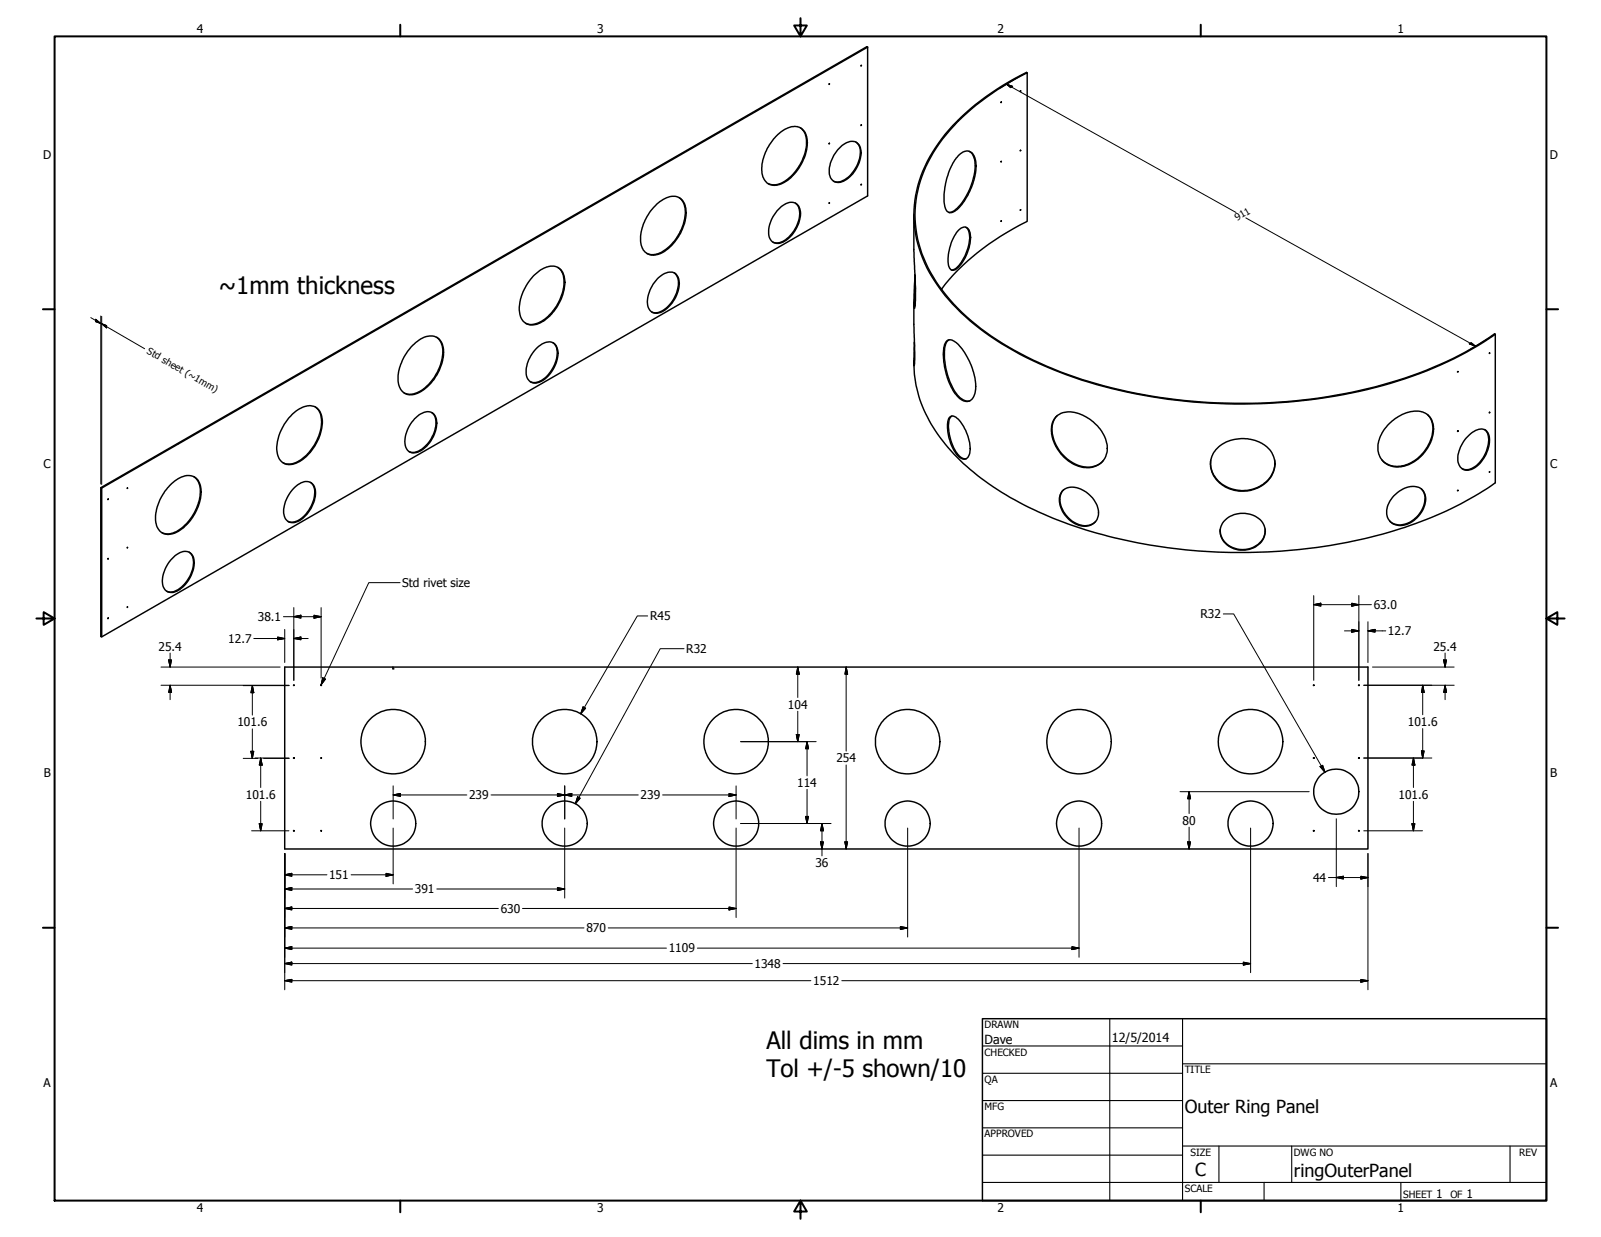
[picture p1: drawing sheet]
<svg xmlns="http://www.w3.org/2000/svg" width="559mm" height="432mm" viewBox="0 0 559 432" stroke-linecap="round" stroke-linejoin="round" font-family="sans-serif">
<!-- layer: Hidden (ANSI) -->
<circle cx="137.2" cy="233.5" r=".19" fill="#000"/>
<path d="M137.1 233.3l.1 .2M137.1 232.9v.1M137.2 232.9v.1M137.2 233.3v.2" fill="none" stroke="#000" stroke-width=".38"/>
<!-- layer: Visible (ANSI) -->
<g fill="none" stroke="#000" stroke-width=".51">
<path d="M302.8 16.4l-.3-.1-267.3 153.9v52l.3 .1v-51.9l-.3-.2M302.8 16.4v52l-267.3 153.9M302.8 16.4l-267.3 154M289.3 29.4l.2-.2zM300.5 22.8v.3zM358.5 25.4l-.2-.1a80.9 80.9 0 0 0-30.8 24.7 40.7 40.7 0 0 0 0 49.9 82.2 82.2 0 0 0 30.6 24.9 170.5 170.5 0 0 0 73.1 16.2 173.9 173.9 0 0 0 74-14.7 116.5 116.5 0 0 0 16.7-9.6M271.1 47.3a7.7 7.7 0 0 1 8-2.8 6.1 6.1 0 0 1 2.6 6.7 17 17 0 0 1-9.4 13.1 4.5 4.5 0 0 1-6.4-4.4 17 17 0 0 1 5.2-12.6zM279.3 44.6a7.4 7.4 0 0 1 1.9 8 16.5 16.5 0 0 1-9.8 11.8l-1.8 .1-1.5-.4M289.3 50.2l.2-.2zM292.4 52.3a6.3 6.3 0 0 1 6.1-2.8 4.7 4.7 0 0 1 1.8 5.8 10.7 10.7 0 0 1-7.4 8.4 3.5 3.5 0 0 1-3.5-4.6 13.9 13.9 0 0 1 3-6.8zM298.8 49.6a5.4 5.4 0 0 1 1 6.3 10.2 10.2 0 0 1-7.6 7.7l-1.2-.4M300.5 43.7l.2-.1z"/>
<path d="M334.5 42.1h.1M229.2 71.3a7.6 7.6 0 0 1 7.7-2.4 5.6 5.6 0 0 1 2.6 5.8 17.1 17.1 0 0 1-9.6 14 4.6 4.6 0 0 1-6.3-4.9 17.7 17.7 0 0 1 5.6-12.5zM237 69a7.4 7.4 0 0 1 1.8 8 16.3 16.3 0 0 1-9.4 11.6l-2.1 .3-1.6-.4M271.7 73.1a5 5 0 0 1 6.4-1.9 6.1 6.1 0 0 1 .7 6.8 10.6 10.6 0 0 1-7.1 7 3.3 3.3 0 0 1-3.4-4 11.8 11.8 0 0 1 3.4-7.9zM277.6 70.9a5.9 5.9 0 0 1 .8 7 9.7 9.7 0 0 1-7.3 6.9l-1.4-.3M289.3 70.9l.2-.1zM300.5 64.5l.2-.1zM319 75.1v12M186.5 96a8.2 8.2 0 0 1 7.7-2.8 6.2 6.2 0 0 1 2.8 7.3 16.7 16.7 0 0 1-9.7 12.7 4.5 4.5 0 0 1-6-4.6 17.3 17.3 0 0 1 5.2-12.6zM194.7 93.3a7.4 7.4 0 0 1 1.8 8 16.2 16.2 0 0 1-9.7 11.8l-1.8 .2-1.5-.5M229.4 97.4a5.6 5.6 0 0 1 6.1-2.1 5.5 5.5 0 0 1 1.2 6.4 10.8 10.8 0 0 1-7.3 7.6 3.4 3.4 0 0 1-3.5-4 12.6 12.6 0 0 1 3.5-7.9zM235.3 95.2a5.5 5.5 0 0 1 1 6.3 10.3 10.3 0 0 1-7.5 7.7l-1.3-.3"/>
<path d="M152.3 117.7a6.8 6.8 0 0 1 2 7.5 16.4 16.4 0 0 1-9.8 12.3l-1.5 .2-1.9-.5M193 119.6a5.9 5.9 0 0 1 .8 7 9.5 9.5 0 0 1-7.4 6.9l-1.3-.2M319 105.5v7.7M328.6 101a83.1 83.1 0 0 1 29.9-23.7v-51.9a80.8 80.8 0 0 0-31.7 26.3 40.4 40.4 0 0 0-.1 46.6 79.4 79.4 0 0 0 31.7 26.3 165.5 165.5 0 0 0 66.9 16.1 178.3 178.3 0 0 0 75-12.5 105 105 0 0 0 21.4-11.7l.2 .2M521.9 116.7v51.8a137 137 0 0 1-55.7 21.6 186.5 186.5 0 0 1-98.5-9.1 98 98 0 0 1-35.8-23.6 45.3 45.3 0 0 1-12.9-31.4M143.4 121.2a9.3 9.3 0 0 1 7.9-3.9 5.2 5.2 0 0 1 3.5 6.1 16.4 16.4 0 0 1-10.2 14.3 4.5 4.5 0 0 1-5.7-4.7 17 17 0 0 1 4.5-11.8zM187.6 121.3a4.7 4.7 0 0 1 5.9-1.3 5.7 5.7 0 0 1 .8 6 10.6 10.6 0 0 1-7.2 7.7 3.5 3.5 0 0 1-3.5-4.6 13.1 13.1 0 0 1 4-7.8zM508.7 129.8l.2-.1zM519.9 123.3h.1M62 154.9h.1M102.2 144.4a7.1 7.1 0 0 1 8-2.2 7 7 0 0 1 1.9 8 15.9 15.9 0 0 1-9.9 11.9 4.5 4.5 0 0 1-5.6-4.7 17.3 17.3 0 0 1 5.6-13zM110 142a7.4 7.4 0 0 1 1.9 8.1 16.5 16.5 0 0 1-9.8 11.8l-2.1 .1-1.2-.5"/>
<path d="M144.7 146.2a5.4 5.4 0 0 1 6.1-2.1 5.4 5.4 0 0 1 1.2 6.3 10.3 10.3 0 0 1-7.3 7.7 3.3 3.3 0 0 1-3.4-4 12.6 12.6 0 0 1 3.4-7.9zM150.7 144a5.6 5.6 0 0 1 1.1 6.3 11 11 0 0 1-7.2 7.6l-1.8-.2M424.4 157a13.1 13.1 0 0 1 19.3 .7 8.7 8.7 0 0 1-4.7 12.6 11.9 11.9 0 0 1-16-5.6 7.5 7.5 0 0 1 1.4-7.7zM508.8 150.4v.2zM511.9 152.8a6.1 6.1 0 0 1 6.5-2.7 5.4 5.4 0 0 1 1.1 6.2 10.1 10.1 0 0 1-7.1 7.8 3.6 3.6 0 0 1-3.6-4.7 12.3 12.3 0 0 1 3.1-6.6zM518.1 149.9a5.6 5.6 0 0 1 1.1 6.3 9.9 9.9 0 0 1-7.1 7.8l-1.8-.4M519.9 143.9l-.1 .2zM37.8 174.2h.1M44.5 170.4h.1M59.2 169.5a8.2 8.2 0 0 1 8.1-3.3 5.8 5.8 0 0 1 2.9 6.4 16.8 16.8 0 0 1-9.9 13.7 4.4 4.4 0 0 1-5.9-4.2 17 17 0 0 1 4.8-12.6zM67.7 166.4a7 7 0 0 1 2 7.6 16.6 16.6 0 0 1-9.5 12.1l-2.2 .3-1.5-.5M102.9 170.1a5.1 5.1 0 0 1 5.6-1.6 5.3 5.3 0 0 1 1.2 6.3 11.2 11.2 0 0 1-6.8 7.6 3.3 3.3 0 0 1-3.9-3.9 12.6 12.6 0 0 1 3.9-8.4z"/>
<path d="M108.3 168.4a4.9 4.9 0 0 1 1.3 5.6 11.4 11.4 0 0 1-6.8 8.2l-1 .1-1.3-.3M508.8 171.1v.2zM519.9 164.7h.1M37.7 194.9v.3zM44.5 191.1h.1M60.6 194.4a5 5 0 0 1 5.6-1.6 5.3 5.3 0 0 1 1.2 6.3 10.6 10.6 0 0 1-7.3 7.7 3.4 3.4 0 0 1-3.5-4 12.4 12.4 0 0 1 4-8.4zM66 192.7a5.9 5.9 0 0 1 .9 7 10 10 0 0 1-7.4 7l-1.3-.3M427.2 182a8.9 8.9 0 0 1 13.8 1 6.2 6.2 0 0 1-4.2 8.5 7.9 7.9 0 0 1-11-6l.4-1.9zM37.7 215.8v.2zM44.5 211.9h.1M99.4 232.9h378.1v63.5h-378.1zM102.4 239.2h.3z"/>
<path d="M112 239.2h.2zM458.4 239.1l.3 .1zM474.2 239.1l.2 .1zM102.4 264.6h.3zM112 264.6h.2zM458.4 264.5l.3 .1zM474.2 264.5l.2 .1zM102.4 290h.3zM112 290h.2zM458.4 289.9l.3 .1zM474.2 289.9l.2 .1z"/>
<circle cx="137.2" cy="258.9" r="11.2"/>
<circle cx="197.1" cy="258.9" r="11.2"/>
<circle cx="256.9" cy="258.9" r="11.2"/>
<circle cx="316.8" cy="258.9" r="11.2"/>
<circle cx="376.6" cy="258.9" r="11.2"/>
<circle cx="436.5" cy="258.9" r="11.2"/>
<circle cx="466.4" cy="276.4" r="7.9"/>
<circle cx="137.2" cy="287.5" r="7.9"/>
<circle cx="197.1" cy="287.5" r="7.9"/>
<circle cx="256.9" cy="287.5" r="7.9"/>
<circle cx="316.8" cy="287.5" r="7.9"/>
<circle cx="376.6" cy="287.5" r="7.9"/>
<circle cx="436.5" cy="287.5" r="7.9"/>
</g>
<!-- layer: Visible Narrow (ANSI) -->
<g fill="none" stroke="#000" stroke-width=".38">
<path d="M349.4 35.6h.1M356.2 31.7v.1M340.4 57.8l.3 .2M349.4 56.3l.1 .1M356.2 52.5h.1M349.4 77.1l.1 .1M356.2 73.2h.1M338.5 82.8l.3 .1M329.6 123.6h-.4M62 154.9h.1M331 148.7h-.3M367.2 149.9l-.2 .2"/>
<path d="M370 174.3l-.2 .2M422.5 161.8v.2M425.9 185.3l-.1 .2"/>
</g>
<g fill="none" stroke="#000" stroke-width=".51">
<path d="M349.3 35.8l.2-.2zM356.2 31.7l-.1 .2zM334.6 54.2a3.3 3.3 0 0 1 4.8-.7 10.9 10.9 0 0 1 .5 9.4 20.1 20.1 0 0 1-6.9 11 1.97 1.97 0 0 1-2.1 .2 1.97 1.97 0 0 1-1.1-1.8 23.7 23.7 0 0 1 4.8-18.1zM338.3 52.8a5.7 5.7 0 0 1 2.1 5.7 22.3 22.3 0 0 1-7.7 15.2l-1.5 .4M349.5 56.4h.1M356.2 52.5h.1M337.1 79.3a5.8 5.8 0 0 1 1.1 5.9 14.7 14.7 0 0 1-5.2 8.8l-.9 .2M349.3 77.2l.2-.1zM356.2 73.2l-.1 .2zM319 87.1l.5 12.8v5l-.3 2.7a35.7 35.7 0 0 1 .1-9.7v-1.8M334.6 80.3a2.11 2.11 0 0 1 3.7 0 13 13 0 0 1-2.2 10.9 5.8 5.8 0 0 1-3.6 3.2 3.1 3.1 0 0 1-1.6-3.6 16.5 16.5 0 0 1 3.7-10.5zM319 113.2l.3 9.7-.2 4.7 .1-8.2"/>
<path d="M319.5 100.5l-.1 6.2M330.3 119.1a2.49 2.49 0 0 1 3.6 .6 22.2 22.2 0 0 1 6.5 16.9 3.3 3.3 0 0 1-3.5 3.5 9.1 9.1 0 0 1-5.2-5.7 22 22 0 0 1-1.9-14.4zM331.3 118.6l-.2 .1a6.3 6.3 0 0 0-1.5 5.5 23.5 23.5 0 0 0 5.4 14.5 4.3 4.3 0 0 0 3.5 1.3M331.7 145.4a3.1 3.1 0 0 1 3.5 1.8 15.7 15.7 0 0 1 3.3 11.1 2.12 2.12 0 0 1-1.7 2 2.12 2.12 0 0 1-2.3-1.1 15.5 15.5 0 0 1-3.4-13zM332.2 145.2a6.2 6.2 0 0 0-.9 5.9 13.2 13.2 0 0 0 4.4 8.7l1.5 .3M368.5 145.5a8.2 8.2 0 0 1 9.8-.3 13.4 13.4 0 0 1 8.2 12.2 7 7 0 0 1-9.6 5.5 14.2 14.2 0 0 1-9.9-14.2l.5-1.5zM369.1 145a8.4 8.4 0 0 0-.9 9.6 13.3 13.3 0 0 0 12.7 8.4l2.7-.9 1.5-1.4M485 147.8a12.5 12.5 0 0 1 11.6-4 6.5 6.5 0 0 1 3.5 8.3 13.9 13.9 0 0 1-12.9 10.9 6.8 6.8 0 0 1-5.8-9.5l1.5-3.3zM498.2 144.7a8.5 8.5 0 0 1 .5 10.2 12.9 12.9 0 0 1-12.3 7.9l-2.5-.9-1.6-1.4M370.8 171.3a6.5 6.5 0 0 1 8.3 .5 8.8 8.8 0 0 1 4.2 8.4 5 5 0 0 1-7.5 2.9 9.4 9.4 0 0 1-5.8-10.4zM371.2 171a6.3 6.3 0 0 0 .4 8.1 7.9 7.9 0 0 0 9.7 3.8l1.1-.8M444.9 160.5a9.9 9.9 0 0 1-8.7 10.5 11.3 11.3 0 0 1-13.5-7.8l-.1-2.5"/>
<path d="M486.5 173a8.2 8.2 0 0 1 9.2-2.6 5.4 5.4 0 0 1 1.1 7.1 9 9 0 0 1-9.7 5.7 4.9 4.9 0 0 1-2.6-7.1zM496.1 170.7a6.8 6.8 0 0 1-.5 8.4 8.1 8.1 0 0 1-9.2 3.7l-1.4-1M441.6 184.7a7.4 7.4 0 0 1-9.1 7.1 7.1 7.1 0 0 1-6.6-7"/>
</g>
<!-- layer: Border (ANSI) -->
<g fill="none" stroke="#000" stroke-width=".7">
<path d="M19 12.7h520.8v406.4h-520.8zM139.7 8.6v4.1M279.4 6.3v6.4l-2.2-3.8h4.4l-2.2 3.8M419.1 8.6v4.1M15 107.9h4M539.8 107.9h4M12.7 215.9h6.3l-3.8-2.2v4.4l3.8-2.2M539.8 215.9l3.8 2.2v-4.4l-3.8 2.2h6.3M15 323.8h4M539.8 323.8h4M139.7 419.1v4.1M279.4 419.1l2.2 3.8h-4.4l2.2-3.8v6.3"/>
<path d="M419.1 419.1v4.1"/>
</g>
<!-- layer: Title (ANSI) -->
<g fill="none" stroke="#000" stroke-width=".38">
<path d="M387.3 355.6v63.5M412.7 355.6v63.5M342.9 365.1h69.8M342.9 374.6h69.8M412.7 371.3h127.1M342.9 384.2h69.8M342.9 393.7h69.8M342.9 412.7h196.9M342.9 403.2h69.8M412.7 400h127.1M425.4 400v12.7M441.2 412.7v6.4"/>
<path d="M450.8 400v12.7M488.9 412.7v6.4M527 400v12.7"/>
</g>
<path d="M342.9 355.6h196.9v63.5h-196.9z" fill="none" stroke="#000" stroke-width=".51"/>
<!-- layer: Dimension (ANSI) -->
<g fill="none" stroke="#000" stroke-width=".35">
<path d="M351.3 29.4l2.1 .8-.7 .4zM351.3 29.4l80.1 44.8M357.2 25.9l-8.1 4.8M434.8 76.1l80.2 44.7M31.7 110.9l3.5 2M33.4 111.4l1.8 1.5-1.8-.6zM35.2 110.3v58.7M35.5 113l1.7 .7v.8zM35.5 113l15 8.7M35.5 110.4v58.7M520.8 117.3l-8 4.9M512.8 120l.7-.4 1.5 1.2z"/>
<path d="M98.9 215.3h13.2M99.4 219.7v11.6M102.6 215.3l2.4-.5v1zM102.6 212.1v25.4M109.6 214.8l2.5 .5-2.5 .5zM112.1 212.1v24.6M226.1 215h-3.7l-19.7 34.2M427 214.3h3.6l31.9 55.3M458.5 211.1l2.5-.5v1zM458.5 211.1h20.2M458.5 207.9v29.6M471.8 210.6l2.5 .5-2.5 .5z"/>
<path d="M471.8 219.7l2.5 .5-2.5 .5zM474.3 207.9v29.6M477.5 217v14.3M56.2 232.9h41.6M56.2 239.2h44.6M58.9 230.4h1l-.5 2.5zM59.4 239.2l.5 2.5h-1zM59.4 228v4.9M59.4 239.2v5M84.9 239.3h16.1M88.1 239.3l.5 2.5h-1zM88.1 239.3v10.3"/>
<path d="M88.6 222.9h10.8M96.9 222.4l2.5 .5-2.5 .4zM102.6 222.9l2.4-.5v.9zM102.6 222.9h5M238.8 226.4h-8.4l-29.5 54.1M278.4 232.9l.6 2.4h-1.1zM278.4 232.9v10.6M295.3 232.9l.5 2.4h-.9zM295.3 232.9v29.3M469.3 220.2h5M476 239.2h31.6M477.5 220.2l2.4-.5v1z"/>
<path d="M477.5 220.2h6.2M479 232.9h28.6M496.6 239.2l.5 2.5h-1zM496.6 239.2v10.3M503.9 230.4h1l-.5 2.5zM504.4 239.2l.5 2.5h-1zM504.4 228v4.9M504.4 239.2v5M88.1 254.4v10.3M203.5 246.8l.9 .4-1.7 2zM258.5 258.9h26.4M277.9 256.4h1.1l-.6 2.5z"/>
<path d="M278.4 248.3v10.6M281.7 258.9l.5 2.5h-1zM281.7 258.9v11.9M496.6 254.3v10.3M84.9 264.7h5.1M87.6 262.3h1l-.5 2.4zM89 264.6h11.8M91 264.6l.5 2.5h-1zM91 264.6v10.3M91 279.7v10.3M92 264.7h9M137.2 277.5l2.6-.5v1z"/>
<path d="M137.2 274.3v11.6M137.2 277.5h25.7M171.4 277.5h51.4M194.6 277l2.5 .5-2.5 .5zM197.1 277.5l2.5-.5v1zM197.1 274.3v11.6M201.6 278.1l.9 .5-1.6 1.9zM231.3 277.5h25.6M254.4 277l2.5 .5-2.5 .5zM256.9 274.3v11.6M281.7 275.5v12M295.3 267v29.4"/>
<path d="M411.9 276.4h45M415 276.4l.5 2.4h-1zM415 276.4v7.6M460.8 267.6l.8-.5 .9 2.5zM476 264.6h23.7M493.3 264.6l.5 2.5h-1zM493.3 264.6v10.3M493.3 279.7v10.3M496.1 262.1h1l-.5 2.5zM87.8 290h13M90.5 287.5h1l-.5 2.5zM99.4 297.9v47.6"/>
<path d="M137.2 289.1v19.4M197.1 289.1v24.4M256.9 289.1v31.2M258.5 287.5h31.6M281.2 285h1l-.5 2.5zM286.4 293.9h1l-.5 2.5zM286.9 287.5l.5 2.5h-1zM286.9 287.5v11.3M294.9 293.9h.9l-.5 2.5zM316.8 289.1v38M376.6 289.1v45M414.5 293.9h1l-.5 2.5z"/>
<path d="M415 288.7v7.7M436.5 289.1v50.4M466.4 285.8v23.7M476 290h20.5M477.5 297.9v47.6M492.8 287.5h1l-.5 2.5zM99.4 305.4l2.5-.5v1zM99.4 310.3l2.5-.5v1zM99.4 317.1l2.5-.5v1zM99.4 305.4h14.7M99.4 310.3h44.6M99.4 317.1h74.5"/>
<path d="M122.6 305.4h14.6M134.7 304.9l2.5 .5-2.5 .5zM152.5 310.3h44.6M182.4 317.1h74.5M194.6 309.8l2.5 .5-2.5 .5zM254.4 316.6l2.5 .5-2.5 .5zM463.7 306.3h13.8M466.4 306.3l2.5-.4v.9zM475 305.9l2.5 .4-2.5 .5zM99.4 323.9l2.5-.5v1zM99.4 331l2.5-.5v1zM99.4 336.4l2.5-.5v1z"/>
<path d="M99.4 323.9h104.4M99.4 331h133.2M99.4 336.4h163.2M212.3 323.9h104.5M243.4 331h133.2M273.3 336.4h163.2M314.3 323.4l2.5 .5-2.5 .5zM374.1 330.5l2.5 .5-2.5 .5zM434 335.9l2.5 .5-2.5 .5zM99.4 342.3l2.5-.4v.9zM99.4 342.3h183.6M293.8 342.3h183.7"/>
<path d="M475 341.9l2.5 .4-2.5 .5z"/>
</g>
<g fill="#000" stroke="#000" stroke-width=".35">
<path d="M351.3 29.4l2.1 .8zM351.3 29.4l2.1 .8-.7 .4zM33.4 112.3l1.8 .6zM33.4 111.4l1.8 1.5-1.8-.6zM35.5 113l1.7 .7zM35.5 113l1.7 .7v.8zM512.8 120l2.2 .8zM512.8 120l.7-.4 1.5 1.2zM102.6 215.3l2.4-.5zM102.6 215.3l2.4-.5v1zM109.6 215.8l2.5-.5zM109.6 214.8l2.5 .5-2.5 .5z"/>
<path d="M458.5 211.1l2.5-.5zM458.5 211.1l2.5-.5v1zM471.8 211.6l2.5-.5zM471.8 210.6l2.5 .5-2.5 .5zM477.5 220.2l2.4-.5zM477.5 220.2l2.4-.5v1zM58.9 230.4l.5 2.5zM58.9 230.4h1l-.5 2.5zM96.9 223.3l2.5-.4zM96.9 222.4l2.5 .5-2.5 .4zM102.6 222.9l2.4-.5zM102.6 222.9l2.4-.5v.9z"/>
<path d="M278.4 232.9l.6 2.4zM278.4 232.9l.6 2.4h-1.1zM295.3 232.9l.5 2.4zM295.3 232.9l.5 2.4h-.9zM471.8 220.7l2.5-.5zM471.8 219.7l2.5 .5-2.5 .5zM503.9 230.4l.5 2.5zM503.9 230.4h1l-.5 2.5zM59.4 239.2l.5 2.5zM59.4 239.2l.5 2.5h-1zM88.1 239.3l.5 2.5zM88.1 239.3l.5 2.5h-1z"/>
<path d="M203.5 246.8l-.8 2.4zM203.5 246.8l.9 .4-1.7 2zM277.9 256.4l.5 2.5zM277.9 256.4h1.1l-.6 2.5zM496.6 239.2l.5 2.5zM496.6 239.2l.5 2.5h-1zM504.4 239.2l.5 2.5zM504.4 239.2l.5 2.5h-1zM87.6 262.3l.5 2.4zM87.6 262.3h1l-.5 2.4zM91 264.6l.5 2.5zM91 264.6l.5 2.5h-1z"/>
<path d="M137.2 277.5l2.6-.5zM137.2 277.5l2.6-.5v1zM194.6 278l2.5-.5zM194.6 277l2.5 .5-2.5 .5zM197.1 277.5l2.5-.5zM197.1 277.5l2.5-.5v1zM201.6 278.1l-.7 2.4zM201.6 278.1l.9 .5-1.6 1.9zM254.4 278l2.5-.5zM254.4 277l2.5 .5-2.5 .5zM281.7 258.9l.5 2.5zM281.7 258.9l.5 2.5h-1z"/>
<path d="M415 276.4l.5 2.4zM415 276.4l.5 2.4h-1zM460.8 267.6l1.7 2zM460.8 267.6l.8-.5 .9 2.5zM493.3 264.6l.5 2.5zM493.3 264.6l.5 2.5h-1zM496.1 262.1l.5 2.5zM496.1 262.1h1l-.5 2.5zM90.5 287.5l.5 2.5zM90.5 287.5h1l-.5 2.5zM281.2 285l.5 2.5zM281.2 285h1l-.5 2.5z"/>
<path d="M286.4 293.9l.5 2.5zM286.4 293.9h1l-.5 2.5zM286.9 287.5l.5 2.5zM286.9 287.5l.5 2.5h-1zM294.9 293.9l.4 2.5zM294.9 293.9h.9l-.5 2.5zM414.5 293.9l.5 2.5zM414.5 293.9h1l-.5 2.5zM492.8 287.5l.5 2.5zM492.8 287.5h1l-.5 2.5zM99.4 305.4l2.5-.5zM99.4 305.4l2.5-.5v1z"/>
<path d="M99.4 310.3l2.5-.5zM99.4 310.3l2.5-.5v1zM99.4 317.1l2.5-.5zM99.4 317.1l2.5-.5v1zM134.7 305.9l2.5-.5zM134.7 304.9l2.5 .5-2.5 .5zM194.6 310.8l2.5-.5zM194.6 309.8l2.5 .5-2.5 .5zM254.4 317.6l2.5-.5zM254.4 316.6l2.5 .5-2.5 .5zM466.4 306.3l2.5-.4zM466.4 306.3l2.5-.4v.9z"/>
<path d="M475 306.8l2.5-.5zM475 305.9l2.5 .4-2.5 .5zM99.4 323.9l2.5-.5zM99.4 323.9l2.5-.5v1zM99.4 331l2.5-.5zM99.4 331l2.5-.5v1zM99.4 336.4l2.5-.5zM99.4 336.4l2.5-.5v1zM314.3 324.4l2.5-.5zM314.3 323.4l2.5 .5-2.5 .5zM374.1 331.5l2.5-.5zM374.1 330.5l2.5 .5-2.5 .5z"/>
<path d="M434 336.9l2.5-.5zM434 335.9l2.5 .5-2.5 .5zM99.4 342.3l2.5-.4zM99.4 342.3l2.5-.4v.9zM475 342.8l2.5-.5zM475 341.9l2.5 .4-2.5 .5z"/>
</g>
<!-- layer: Symbol (ANSI) -->
<path d="M139.6 203.4h-10.9l-16.6 35.7M112.6 236.6l1 .4-1.5 2.1z" fill="none" stroke="#000" stroke-width=".35"/>
<path d="M112.6 236.6l-.5 2.5zM112.6 236.6l1 .4-1.5 2.1z" fill="#000" stroke="#000" stroke-width=".35"/>
<g font-size="8.4">
<text x="76.4" y="102.6">~1mm thickness</text>
<text x="267.5" y="366">All dims in mm</text>
<text x="267.5" y="376">Tol +/-5 shown/10</text>
</g>
<g font-size="6.3">
<text x="413.5" y="388.5">Outer Ring Panel</text>
<text x="417.2" y="410.6">C</text>
<text x="451.6" y="410.7">ringOuterPanel</text>
</g>
<g font-size="4.4">
<text x="343.7" y="364.3">Dave</text>
<text x="388.1" y="363.7">12/5/2014</text>
</g>
<g font-size="4.2">
<text x="68.7" y="11.7">4</text>
<text x="208.4" y="11.7">3</text>
<text x="348.1" y="11.7">2</text>
<text x="487.8" y="11.7">1</text>
<text x="15.1" y="55.5">D</text>
<text x="540.9" y="55.5">D</text>
<text x="15.2" y="163.4">C</text>
<text x="541" y="163.4">C</text>
<text x="140.4" y="204.9">Std rivet size</text>
<text x="419" y="215.8">R32</text>
<text x="479.5" y="212.6">63.0</text>
<text x="90" y="216.8">38.1</text>
<text x="226.9" y="216.5">R45</text>
<text x="484.4" y="221.7">12.7</text>
<text x="55.3" y="227.1">25.4</text>
<text x="79.7" y="224.4">12.7</text>
<text x="239.5" y="228">R32</text>
<text x="500.3" y="227.1">25.4</text>
<text x="275" y="247.4">104</text>
<text x="82.9" y="253.6">101.6</text>
<text x="491.4" y="253.4">101.6</text>
<text x="291.9" y="266.1">254</text>
<text x="15.3" y="271.4">B</text>
<text x="278.3" y="274.7">114</text>
<text x="541.1" y="271.4">B</text>
<text x="85.8" y="278.8">101.6</text>
<text x="163.7" y="279">239</text>
<text x="223.6" y="279">239</text>
<text x="488.1" y="278.8">101.6</text>
<text x="412.7" y="287.9">80</text>
<text x="284.6" y="302.6">36</text>
<text x="114.9" y="306.8">151</text>
<text x="144.8" y="311.8">391</text>
<text x="458.3" y="307.8">44</text>
<text x="174.8" y="318.6">630</text>
<text x="204.7" y="325.4">870</text>
<text x="233.4" y="332.5">1109</text>
<text x="263.3" y="337.9">1348</text>
<text x="283.8" y="343.9">1512</text>
<text x="15.2" y="379.3">A</text>
<text x="541" y="379.3">A</text>
<text x="501.3" y="418.3">1</text>
<text x="511.8" y="418.3">1</text>
<text x="68.7" y="423.2">4</text>
<text x="208.4" y="423.2">3</text>
<text x="348.1" y="423.2">2</text>
<text x="487.8" y="423.2">1</text>
</g>
<g font-size="3.5">
<text x="343.7" y="358.9">DRAWN</text>
<text x="343.7" y="368.5">CHECKED</text>
<text x="413.5" y="374.6">TITLE</text>
<text x="343.7" y="378">QA</text>
<text x="343.7" y="387.5">MFG</text>
<text x="343.7" y="397.1">APPROVED</text>
<text x="415.5" y="403.4">SIZE</text>
<text x="451.6" y="403.4">DWG NO</text>
<text x="530.3" y="403.4">REV</text>
<text x="413.5" y="416.1">SCALE</text>
<text x="489.7" y="418.3">SHEET</text>
<text x="506.2" y="418.3">OF</text>
</g>
<g font-size="3.4">
<text x="431.8" y="77.2" transform="rotate(-30 431.8 77.2)">911</text>
<text x="51.1" y="123.3" transform="rotate(30 51.1 123.3)">Std sheet (~1mm)</text>
</g>
</svg>
